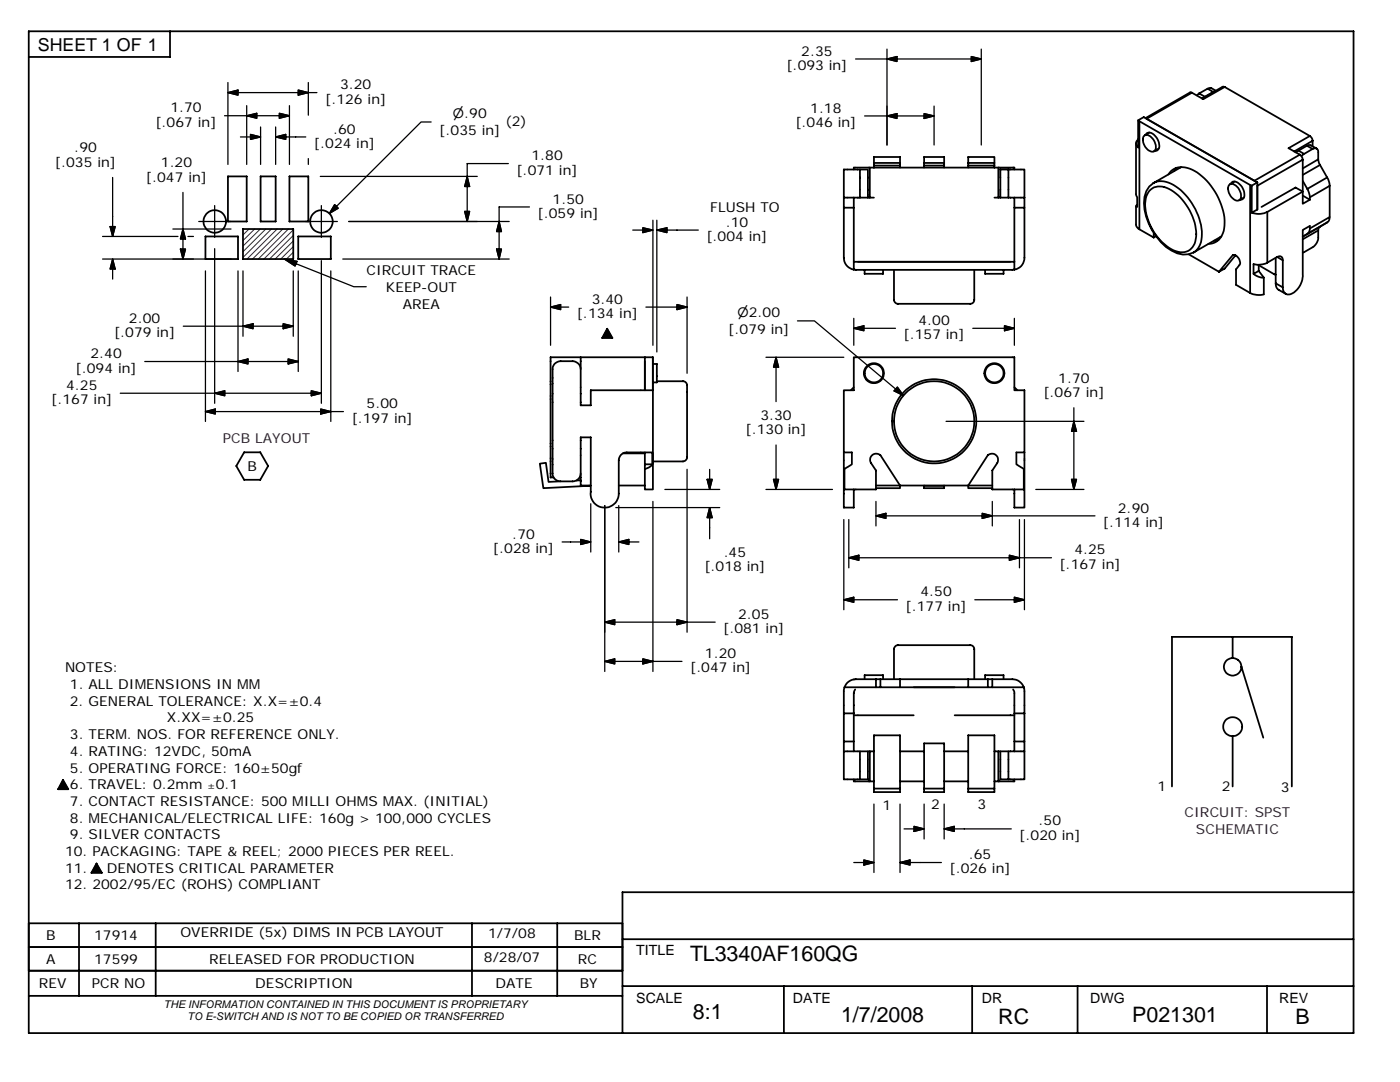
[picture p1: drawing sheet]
<svg xmlns="http://www.w3.org/2000/svg" width="279mm" height="216mm" viewBox="0 0 279 216" stroke-linecap="round" stroke-linejoin="round" font-family="sans-serif">
<g fill="none" stroke="#000" stroke-width=".36">
<path d="M5.7 6.2h264.4v199.9h-264.4zM33.9 6.2v5.2h-28.2M239.3 18.6l-.5 .4M239.3 18.6l1.2 .7-.4 .3M241 17.7l-1.7 .9M242.1 18.4l-1.6 .9M242.7 18.1l-1.2-.6-.5 .2 1.1 .7 .4-.2M244.4 17.4l-.4-.1-4.1 2.4M244.4 17.4l17 9.7M244.4 17.4l-4.3 2.4-2.2-1.3M45.5 35.2h3.7v9h-3.7zM52 35.2h3v9h-3z"/>
<path d="M57.8 35.2h3.7v9h-3.7zM168.4 39.4v2h2M168.4 39.4v-5.6h4.8v5.6M168.4 39.4h6M170.4 33.8v-.4h32v.4M170.4 39.4v14.4M171.6 33.8v5.6M173.6 33.4v6M174.4 33h5.2M174.4 32.5h5.2M174.4 33.4v-2.1h5.2v2.1M184.4 33.4v-2.1h4v2.1"/>
<path d="M184.4 33h4M184.4 32.5h4M193.2 33h5.3v.4M193.2 32.5h5.3v.5M198.5 32.5v-1.2h-5.3v2.1M198.5 39.4h5.9M199.2 33.4v6M199.6 39.4v-5.6h4.8v5.6M201.3 33.8v5.6M202.4 39.4v14.4M204.4 39.4v2h-2M226.7 28.6v10.1l.2 .6v2h-.2v-.3l.2-.1"/>
<path d="M227.1 27.8a.98 .98 0 0 0 0 1.6v-5.4l.3 .2v21.6l-.7-.8v-3.8M227.1 24l1.2-.6 22.6 13M227.4 24.2l22.1 12.7M228.3 27.2a1.05 1.05 0 0 1 1.6 .3 2.12 2.12 0 0 1 .5 2.6 1.57 1.57 0 0 1-2-1.1l-.3-.9zM228.6 23.6l8.9-5.1h.4l-9.1 5.2M228.6 26.9a.94 .94 0 0 1 1.6-.1 2.66 2.66 0 0 1 1 3l-.3 .3h-.4M229.4 38.1a3.2 3.2 0 0 1 4.4-.1 10.8 10.8 0 0 1 4.8 9.7 2.87 2.87 0 0 1-4.4 2.3 10.9 10.9 0 0 1-5.6-9.9l.2-1zM229.4 26.4l-.9 .6M230.2 36.5a4.5 4.5 0 0 1 5 1.1 12.3 12.3 0 0 1 4.6 9.7 3.7 3.7 0 0 1-1.6 3.1M230.2 36.5a4.4 4.4 0 0 0-1.9 4 12 12 0 0 0 5.5 9.5 4.4 4.4 0 0 0 4.4 .4M231.3 29.6l-1 .6M233.2 34.8a3.4 3.4 0 0 1 4.7-.9 12.7 12.7 0 0 1 6.5 11.2 3.4 3.4 0 0 1-3.2 3.6"/>
<path d="M234.8 33.5l-.5 .7M235.8 33.3l-5.6 3.2M245.3 37a1.07 1.07 0 0 1 1.6 .3 2.1 2.1 0 0 1 .5 2.6 1.51 1.51 0 0 1-2-1.1l-.3-1.2zM245.6 36.7a1.01 1.01 0 0 1 1-.5 1.01 1.01 0 0 1 .8 .6 2.31 2.31 0 0 1 .7 2.9l-.6 .2M246.4 36.2l-1 .6M248.3 39.4l-1 .5M249.8 37l-.3-.1v21.6M249.8 37v5.4a3.9 3.9 0 0 0 3.1-.1M250.9 36.4v5.4l-1.1 .6M250.9 36.4l-1.1 .6M258.7 30.4l.4-.3 1.2 .6-.6 .5M259.4 30.9l.4 .4 .2 .6"/>
<path d="M259.4 30.9l-9.1 5.2M260 38.2v2.5l1.4-.8M260 31.9l-9.1 5.2M260 31.9v6.1M260 38.2l-1.4-.8-6.8 3.9M260 38.2l-7.1 4.1M260 36.1l.9 1.6M260 39l1.4 .9M260.8 29.1l.7-.1 1.3 .6M260.8 29.1l-1.7 1M260.8 29.1l1.2 .6M261.4 27.1l.4 .4 .2 .6"/>
<path d="M261.4 27.1l-4.2 2.5 2.2 1.3M261.4 39.4v.5M262 29.7a.68 .68 0 0 1 .8-.1 .68 .68 0 0 1 .3 .8v1.4M262 28.1l-3.7 2.1M262 28.1v1.1M262 29.7l-1.7 1M263.1 31.8l.3 1.1M263.1 31.8l-3.1 1.8M263.4 32.9l1.5 2.5M263.4 32.9l-3.4 2M264.9 35.4l.4 1 .1 .7M264.9 35.4l-4 2.3 .5 1.7"/>
<path d="M265.4 37.1l-4 2.3M265.4 37.1v6.2M41 47.2h6.5v4.5h-6.5zM48.5 45.7h10v6h-10zM59.5 47.2h6.5v4.5h-6.5zM168.4 41.4v10a2.36 2.36 0 0 0 2 2.4M170.4 53.8h32M170.4 52.2h32M172.6 53.8v.8h3.6v-.8M178.4 53.8v6.2l.4 .5 .4 .1h14.4l.5-.1 .2-.3 .1-.4v-6M196.6 53.8v.8h3.7v-.8M204.4 41.4v10a2.35 2.35 0 0 1-2 2.4"/>
<path d="M227.4 45.8l2.9 1.6M230.3 46.5v.9M230.7 47.1l-.4 .3M237.2 50.7l6.1 3.5M243.2 47.9l-.9 .1M243.3 54.2l2.7-3.3a1.47 1.47 0 0 1 1.3 2l-.6 .8v3.1l2.8 1.7M243.8 47.2l-5.6 3.2M246.6 50.9l-2.2 2.7-1.1 .6M251.2 52.9l3.4 1.9M251.2 52.8v1.3l1 1.3M251.2 54.1l-1 .6M252.2 55.4v3.3l-1.4 .1-1.3-.3"/>
<path d="M252.9 52.4a4.1 4.1 0 0 1-2.7 .3v2l.9 .5 1.1 .2M252.9 42.3v10.1M254.6 56.5l.3 1.1 1.7 1M254.6 51.5v5M254.6 56.5l1.4 .8M254.9 51.3l1.1 .6M256 51.9a.69 .69 0 0 0-.3-.7 .69 .69 0 0 0-.8 .1l-2 1.1M261.4 45.6v-.5l-1.4 .8v8.9a3.9 3.9 0 0 1-2.8 4 1.19 1.19 0 0 1-1.2-1.5v-5.4M261.4 45.6l4-2.3-.4 1-4.1 2.4 .3-.3zM263.1 46v1.4a2.39 2.39 0 0 1-1.1 1.9l-2 1.1M263.1 46l-3.1 1.8M263.4 45.2l-.2 .2-.1 .6"/>
<path d="M263.4 45.2l-3.4 2 .9-.5M264.9 44.4l-1.5 .8M115.9 73.7a1.61 1.61 0 0 0-1.6-1.6h-2.4a1.61 1.61 0 0 0-1.6 1.6v20.8a1.54 1.54 0 0 0 1.6 1.6h2.4a1.65 1.65 0 0 0 1.6-1.6M115.9 71.3h-6v24h.6M121.2 65.6l1 1.8h-2zM128.7 71.3h-12.8v9.6h2v-3h12.4v-6.6M128.7 71.3h1.6M128.7 71.3v6.6M130.3 71.3v26.4h-1.6v-4.1l.8-.3 .7-.7v-2.3h-5.1a1.61 1.61 0 0 0-1.6 1.6v6.6a2.8 2.8 0 0 1-3 2.8 2.8 2.8 0 0 1-2.6-3.2v-10.8h-2v9.6h2M130.3 72.6h.8v3.7h-.8M131.1 76.1h5.2l.4 .1 .4 .5v14.6l-.2 .5-.6 .3h-6M170.4 77.3l-.6 .6"/>
<path d="M202.4 77.3l.7 .6M48.7 90.3h3.2l1.6 2.7-1.6 2.7h-3.2l-1.5-2.7zM111.7 96.1l-2.2 .1-.6-3.8-1.2 .1 .7 4.9 9.5-.5M115.7 95.3h.2M115.9 95.8l-.9 .1M123.5 96.9h5.2M124.3 90.5h4.4M128.7 90.3v3.3M128.7 92.6h1.5M168.4 90.3v11h2v-3.6M174.8 97.4h4.8v-.5l-3.9-6.1a1.23 1.23 0 0 0-1.6 0 1.23 1.23 0 0 0-.3 1.6l1 1.5v3.8h-6.3v-4.1l1.5-1v-2.3h-1.6v-12.4h2v-6.6h32v6.6h2v23.4h-2v-3.6M174.8 96.9h23.2"/>
<path d="M184.4 96.9h4M188.4 96.9v.5h-4v-.5M204.4 90.3h-1.6v2.3l1.5 1v4.1h-6.3v-3.8l1-1.5a1.24 1.24 0 0 0-.2-1.6 1.24 1.24 0 0 0-1.7 0l-3.9 6.1v.5h4.8M168.5 137.1h35.8M170.7 137.6l-.3 .7v9.7M172.6 135.5v-.8h3.6v.8M174.8 135.5v1.6M175.7 135.5v1.6M178.4 135.5v-6.2l.4-.5 .4-.1h14.4l.5 .1 .3 .7v6M179.6 135.5v1.6M193.2 135.5v1.6M196.6 135.5v-.8h3.7v.8"/>
<path d="M197.1 135.5v1.6M198 135.5v1.6M202.2 137.6l.2 .5v11.8M204.3 137.1a2.44 2.44 0 0 0-2.2-1.6h-31.3a2.38 2.38 0 0 0-2.4 2.4v12M204.3 137.1l.1 .8v12M246 127.1v4.2M247.8 133.1l4.3 14.1M12.6 155.6l1 1.9h-2zM168.4 142.3h2M168.4 148h2M170.4 148v1.9h4M170.4 149.9h-2v5.6h3.2"/>
<path d="M170.4 155.5v.4h4M170.4 142.7h12M171.6 149.9v5.6h1.6v-5.6M173.6 149.9v6M174.4 146.7h5.2v11.4h-5.2zM174.4 157.4h5.2M179.6 155.9h4.8M179.6 149.9h4.8M184.4 148.3h4v9.8h-4zM184.4 157.4h4M188.4 155.9h4.8M188.4 149.9h4.8"/>
<path d="M190.5 142.7h11.9M193.2 157.4h5.3v-10.7h-5.3v11.4h5.3v-.7M198.5 149.9h5.9v5.6h-4.8v-5.6M199.2 149.9v6M201.3 149.9v5.6M202.4 155.5v.4h-3.9M202.4 142.3h2M202.4 148h2M233.9 156.9v-29.8h23.9v29.8M246 146.9v10M19.3 172.3l1 1.9h-2.1zM270.1 178h-145.9v28.1"/>
<path d="M5.7 198.7h118.5M15.8 184.2v14.5M31.1 184.2v14.5M94.2 184.2v14.5M111.2 184.2v14.5M124.2 184.2h-118.5v4.8h118.5h-118.5v4.7h118.5h-118.5M124.2 187.4h145.9M124.2 196.8h145.9M156.4 196.8v9.3M194 196.8v9.3M215.1 196.8v9.3M252.9 196.8v9.3"/>
<circle cx="42.9" cy="44.2" r="2.25"/>
<circle cx="64.1" cy="44.2" r="2.26"/>
<circle cx="174.4" cy="74.5" r="1.85"/>
<circle cx="174.4" cy="74.5" r="2"/>
<circle cx="198.4" cy="74.5" r="1.85"/>
<circle cx="198.4" cy="74.5" r="2"/>
<circle cx="186.4" cy="84.1" r="8"/>
<circle cx="186.4" cy="84.1" r="8.4"/>
<circle cx="246" cy="133.1" r="1.74"/>
<circle cx="246" cy="145" r="1.89"/>
</g>
<path d="M121.2 65.6l1 1.8h-2zM12.6 155.6l1 1.9h-2zM19.3 172.3l1 1.9h-2.1z" fill="#000" stroke="#000" stroke-width=".2"/>
<g fill="none" stroke="#1e1e47" stroke-width=".2">
<path d="M48.6 45.7l-.1 .1M49.7 45.7l-1.2 1.2M50.8 45.7l-2.3 2.3M51.9 45.7l-3.4 3.4M53 45.7l-4.5 4.5M54.2 45.7l-5.7 5.7M55.3 45.7l-6 6M56.4 45.7l-6 6M57.6 45.7l-6.1 6M58.5 51.5l-.2 .2M58.5 50.3l-1.3 1.4M58.5 49.2l-2.5 2.5"/>
<path d="M58.5 48.1l-3.6 3.6M58.5 47l-4.7 4.7M58.5 45.9l-5.8 5.8"/>
</g>
<g fill="none" stroke="#000" stroke-width=".25">
<path d="M45.5 18.5l2-.5v1zM45.5 18.5h17.7M45.5 16.5v16.3M59.5 18l2 .5-2 .5zM61.5 16.5v6.5M170.8 11.8h25M177 11.8l2-.5v1zM177 9.8v19.1M193.8 11.3l2 .5-2 .5zM195.8 9.8v19.1M22.5 35.4v11.8M36.5 38.4v13.3"/>
<path d="M44.8 23.1h13M48 27.3h4M49.2 23.1l2-.5v1zM49.2 21.1v11.7M50 26.8l2 .5-2 .5zM52 25.3v7.5M55 27.3l2-.5v1zM55 27.3h6M55 25.3v7.5M55.8 22.6l2 .5-2 .5zM57.8 21.1v11.7M61.5 31.6v1.2"/>
<path d="M63.9 35.2h31.3M86 24.3h-2l-18.3 18.3 1.4-1.4M93.2 35.2l.5 2h-1zM101.5 32.6h-8.3v11.6M172.6 23.1h13.8M177 23.1l2-.4v.9zM184.4 22.7l2 .4-2 .5zM186.4 21.2v7.7M20.5 51.7h25.6M20.5 47.2h15M22 45.2h1l-.5 2zM22.5 51.7l.5 2h-1z"/>
<path d="M22.5 51.7v4M34.5 45.7h8.3M36 49.7h1l-.5 2zM36.5 45.7l.5 2h-1zM37.5 47.2h1.1M39.7 44.2h6.3M41 54.1v30M42.8 41v6.4M42.8 49.6v30.9M42.9 45.7h3.2M47.5 54.1v20M48.5 54.1v13"/>
<path d="M56.7 51.7l2.6 .5-.4 .9zM56.7 51.7l13.9 5.5h2.5M58.5 54.1v13M59.5 54.1v20M61 44.2h6.3M64.1 41v6.4M64.1 52v28.5M66 54.1v30M66.8 40.8l.7 .8-1.8 1zM68.4 51.7h33.2M69.6 44.2h32M92.7 42.2h1l-.5 2z"/>
<path d="M99.1 49.7h1l-.5 2zM99.6 44.2l.5 2h-1zM105.7 41.3h-6.1v10.4M109.9 59.3v9.6M126.3 45.9h4M128.3 45.4l2 .5-2 .5zM130.3 43.9v25M131.1 45.9l2-.5v1zM131.1 45.9h8.3M131.1 43.9v26.3M137.1 59.3v15.2M24 78.5h40.1"/>
<path d="M28.9 72.1h30.6M36.6 65.1h21.9M42.8 78.5l2.1-.5v1zM47.5 72.1l2-.5v1zM48.5 65.1l2-.5v1zM56.5 64.6l2 .5-2 .5zM57.5 71.6l2 .5-2 .5zM62.1 78l2 .5-2 .5zM109.9 61.3l2-.5v1zM109.9 61.3h3.6M128.9 61.3h8.2M135.1 60.8l2 .5-2 .5z"/>
<path d="M152.9 71.3h15.5M154.9 71.3l.5 2h-1zM154.9 71.3v8.8M159.2 64h3.3l17.8 14.9-1.5-1.3M170.4 65.5l2-.5v1zM170.4 65.5h8.3M170.4 63.5v5.4M179.1 77.2l1.2 1.7-1.9-.9zM194.1 65.5h8.3M200.5 65l1.9 .5-1.9 .5zM202.4 63.5v5.4M41 82.1l2-.5v1z"/>
<path d="M41 82.1h27.5M64 81.6l2 .5-2 .5zM132.7 97.7h10.9M137.1 93.6v32.6M141.1 95.7h1l-.5 2zM141.6 93.7v4M152.9 97.7h13.2M154.4 95.7h1l-.5 2zM154.9 88.8v8.9M188.8 84.1h27.5M206.7 97.7h9.6M213.8 95.7h1l-.5 2z"/>
<path d="M214.3 84.1l.5 2h-1zM214.3 81.4v16.3M112.2 108.1h5.7M115.9 107.6l2 .5-2 .5zM117.9 100.5v9.7M120.7 100.9v33.1M122.9 101.3h20.7M123.5 108.1l2-.5v1zM123.5 108.1h4M123.5 100.9v9.3M130.3 100.1v33.9M141.6 101.3l.5 2h-1z"/>
<path d="M141.6 101.3v6.2M168.4 119.7l2-.5v1zM168.4 119.7h10.7M168.4 103.7v18M169.4 111.3l2-.5v1zM169.4 111.3h40.4M169.4 103.7v9.6M174.8 102.9l2-.5v1zM174.8 102.9h43.7M174.8 100.1v4.8M194.5 119.7h9.9M196 102.4l2 .5-2 .5z"/>
<path d="M198 100.1v4.8M201.4 110.8l2.1 .5-2.1 .5zM202.4 119.2l2 .5-2 .5zM203.5 103.7v9.6M204.4 103.7v18M120.7 124.1l2-.4v1zM120.7 132l2-.5v1zM120.7 124.1h22M120.7 132h15.4M128.3 131.5l2 .5-2 .5zM135.1 123.7l2 .4-2 .6zM170.4 172.1h4"/>
<path d="M172.4 171.6l2 .5-2 .5zM174.4 160.4v13.7M179.6 172.1l2-.5v1zM179.6 172.1h8.3M179.6 160.4v13.7M180.4 165.4h4M182.4 164.9l2 .5-2 .5zM184.4 160.4v7M188.4 165.4l2-.5v1zM188.4 165.4h13.4M188.4 160.4v7"/>
</g>
<g fill="#000" stroke="#000" stroke-width=".25">
<path d="M45.5 18.5l2-.5v1zM59.5 18l2 .5-2 .5zM177 11.8l2-.5v1zM193.8 11.3l2 .5-2 .5zM50 26.8l2 .5-2 .5zM49.2 23.1l2-.5v1zM55.8 22.6l2 .5-2 .5zM55 27.3l2-.5v1zM93.2 35.2l.5 2h-1zM177 23.1l2-.4v.9zM184.4 22.7l2 .4-2 .5zM22 45.2h1l-.5 2z"/>
<path d="M22.5 51.7l.5 2h-1zM36 49.7h1l-.5 2zM36.5 45.7l.5 2h-1zM56.7 51.7l2.6 .5-.4 .9zM66.8 40.8l.7 .8-1.8 1zM92.7 42.2h1l-.5 2zM99.1 49.7h1l-.5 2zM99.6 44.2l.5 2h-1zM128.3 45.4l2 .5-2 .5zM131.1 45.9l2-.5v1zM42.8 78.5l2.1-.5v1zM47.5 72.1l2-.5v1z"/>
<path d="M48.5 65.1l2-.5v1zM56.5 64.6l2 .5-2 .5zM57.5 71.6l2 .5-2 .5zM62.1 78l2 .5-2 .5zM109.9 61.3l2-.5v1zM135.1 60.8l2 .5-2 .5zM154.9 71.3l.5 2h-1zM170.4 65.5l2-.5v1zM179.1 77.2l1.2 1.7-1.9-.9zM200.5 65l1.9 .5-1.9 .5zM41 82.1l2-.5v1zM64 81.6l2 .5-2 .5z"/>
<path d="M141.1 95.7h1l-.5 2zM154.4 95.7h1l-.5 2zM213.8 95.7h1l-.5 2zM214.3 84.1l.5 2h-1zM115.9 107.6l2 .5-2 .5zM123.5 108.1l2-.5v1zM141.6 101.3l.5 2h-1zM168.4 119.7l2-.5v1zM169.4 111.3l2-.5v1zM174.8 102.9l2-.5v1zM196 102.4l2 .5-2 .5zM201.4 110.8l2.1 .5-2.1 .5z"/>
<path d="M120.7 124.1l2-.4v1zM120.7 132l2-.5v1zM128.3 131.5l2 .5-2 .5zM135.1 123.7l2 .4-2 .6zM202.4 119.2l2 .5-2 .5zM172.4 171.6l2 .5-2 .5zM179.6 172.1l2-.5v1zM182.4 164.9l2 .5-2 .5zM188.4 165.4l2-.5v1z"/>
</g>
<g font-size="4.2">
<text x="137.7" y="191.8">TL3340AF160QG</text>
<text x="138.3" y="203.4">8:1</text>
<text x="167.9" y="203.8">1/7/2008</text>
<text x="199.2" y="204.3">RC</text>
<text x="226" y="204">P021301</text>
<text x="258.6" y="204.4">B</text>
</g>
<text font-size="3.5" x="7.6" y="10.2">SHEET 1 OF 1</text>
<g font-size="2.8">
<text x="127" y="190.6">TITLE</text>
<text x="127" y="200.2">SCALE</text>
<text x="158.2" y="200.2">DATE</text>
<text x="196" y="200.2">DR</text>
<text x="217.6" y="200.2">DWG</text>
<text x="255.3" y="200.2">REV</text>
</g>
<g font-size="2.7">
<text x="159.9" y="11.1">2.35</text>
<text x="67.9" y="17.8">3.20</text>
<text x="156.9" y="14">[.093 in]</text>
<text x="34" y="22.4">1.70</text>
<text x="64.9" y="20.7">[.126 in]</text>
<text x="161.7" y="22.5">1.18</text>
<text x="31" y="25.3">[.067 in]</text>
<text x="62.6" y="29.5">[.024 in]</text>
<text x="66.5" y="26.6">.60</text>
<text x="87.7" y="27">[.035 in]</text>
<text x="100.9" y="25.1">(2)</text>
<text x="158.7" y="25.4">[.046 in]</text>
<text x="11" y="33.3">[.035 in]</text>
<text x="14.8" y="30.4">.90</text>
<text x="32.1" y="33.4">1.20</text>
<text x="103.1" y="34.9">[.071 in]</text>
<text x="106" y="32">1.80</text>
<text x="29.1" y="36.3">[.047 in]</text>
<text x="110.3" y="40.6">1.50</text>
<text x="107.3" y="43.5">[.059 in]</text>
<text x="141.7" y="42.2">FLUSH TO</text>
<text x="144.8" y="45.3">.10</text>
<text x="141" y="48.1">[.004 in]</text>
<text x="73.1" y="54.9">CIRCUIT TRACE</text>
<text x="77" y="58.3">KEEP-OUT</text>
<text x="25.7" y="64.4">2.00</text>
<text x="80.4" y="61.6">AREA</text>
<text x="115.1" y="63.5">[.134 in]</text>
<text x="118.1" y="60.6">3.40</text>
<text x="183.3" y="64.8">4.00</text>
<text x="18.1" y="71.5">2.40</text>
<text x="22.8" y="67.3">[.079 in]</text>
<text x="145.3" y="66.7">[.079 in]</text>
<text x="180.3" y="67.7">[.157 in]</text>
<text x="13.2" y="77.8">4.25</text>
<text x="15.1" y="74.4">[.094 in]</text>
<text x="211.2" y="76.4">1.70</text>
<text x="10.2" y="80.7">[.167 in]</text>
<text x="73.2" y="81.4">5.00</text>
<text x="151.8" y="83.8">3.30</text>
<text x="208.2" y="79.3">[.067 in]</text>
<text x="70.2" y="84.3">[.197 in]</text>
<text x="148.8" y="86.7">[.130 in]</text>
<text x="49.4" y="94">B</text>
<text x="102.2" y="107.5">.70</text>
<text x="220.1" y="105.2">[.114 in]</text>
<text x="223.1" y="102.3">2.90</text>
<text x="98.4" y="110.3">[.028 in]</text>
<text x="144.4" y="111.1">.45</text>
<text x="211.4" y="113.5">[.167 in]</text>
<text x="214.4" y="110.6">4.25</text>
<text x="140.6" y="114">[.018 in]</text>
<text x="183.7" y="119">4.50</text>
<text x="147.3" y="123.5">2.05</text>
<text x="180.7" y="121.9">[.177 in]</text>
<text x="140.7" y="131.3">1.20</text>
<text x="144.3" y="126.4">[.081 in]</text>
<text x="13" y="134.2">NOTES:</text>
<text x="14" y="137.5">1. ALL DIMENSIONS IN MM</text>
<text x="137.8" y="134.2">[.047 in]</text>
<text x="14" y="140.8">2. GENERAL TOLERANCE: X.X=±0.4</text>
<text x="14" y="147.5">3. TERM. NOS. FOR REFERENCE ONLY.</text>
<text x="33.3" y="144.1">X.XX=±0.25</text>
<text x="14" y="150.8">4. RATING: 12VDC, 50mA</text>
<text x="14" y="154.2">5. OPERATING FORCE: 160±50gf</text>
<text x="13.9" y="160.8">7. CONTACT RESISTANCE: 500 MILLI OHMS MAX. (INITIAL)</text>
<text x="14" y="157.5">6. TRAVEL: 0.2mm</text>
<text x="43.1" y="157.5">0.1</text>
<text x="176.1" y="161.5">1</text>
<text x="185.8" y="161.4">2</text>
<text x="195.1" y="161.3">3</text>
<text x="231" y="157.8">1</text>
<text x="243.8" y="157.8">2</text>
<text x="255.6" y="157.9">3</text>
<text x="13.9" y="164.1">8. MECHANICAL/ELECTRICAL LIFE: 160g &gt; 100,000 CYCLES</text>
<text x="13.9" y="167.5">9. SILVER CONTACTS</text>
<text x="203.4" y="167.6">[.020 in]</text>
<text x="207.3" y="164.7">.50</text>
<text x="13" y="170.8">10. PACKAGING: TAPE &amp; REEL; 2000 PIECES PER REEL.</text>
<text x="193.4" y="171.4">.65</text>
<text x="13" y="174.1">11.</text>
<text x="13" y="177.5">12. 2002/95/EC (ROHS) COMPLIANT</text>
<text x="21.3" y="174.1">DENOTES CRITICAL PARAMETER</text>
<text x="189.5" y="174.3">[.026 in]</text>
<text x="9.2" y="187.6">B</text>
<text x="18.8" y="187.5">17914</text>
<text x="36" y="187">OVERRIDE (5x) DIMS IN PCB LAYOUT</text>
<text x="96.6" y="191.9">8/28/07</text>
<text x="97.4" y="187.2">1/7/08</text>
<text x="114.6" y="187.6">BLR</text>
<text x="7.7" y="197.1">REV</text>
<text x="9.2" y="192.3">A</text>
<text x="18.3" y="197.1">PCR NO</text>
<text x="18.8" y="192.3">17599</text>
<text x="41.7" y="192.3">RELEASED FOR PRODUCTION</text>
<text x="50.9" y="197.1">DESCRIPTION</text>
<text x="98.9" y="197.1">DATE</text>
<text x="115.3" y="192.3">RC</text>
<text x="115.7" y="197.1">BY</text>
</g>
<g font-size="2.7" fill="#400040">
<text x="44.5" y="88.3">PCB LAYOUT</text>
<text x="236.4" y="163.1">CIRCUIT: SPST</text>
<text x="238.7" y="166.4">SCHEMATIC</text>
</g>
<g font-size="2.6">
<text x="90.4" y="23.6">⌀.90</text>
<text x="147.2" y="63.3">⌀2.00</text>
</g>
<g font-size="2.1">
<text x="32.7" y="201.1">THE INFORMATION CONTAINED IN THIS DOCUMENT IS PROPRIETARY</text>
<text x="37.4" y="203.5">TO E-SWITCH AND IS NOT TO BE COPIED OR TRANSFERRED</text>
</g>
<text font-size="2" x="41.4" y="157.5">±</text>
</svg>
